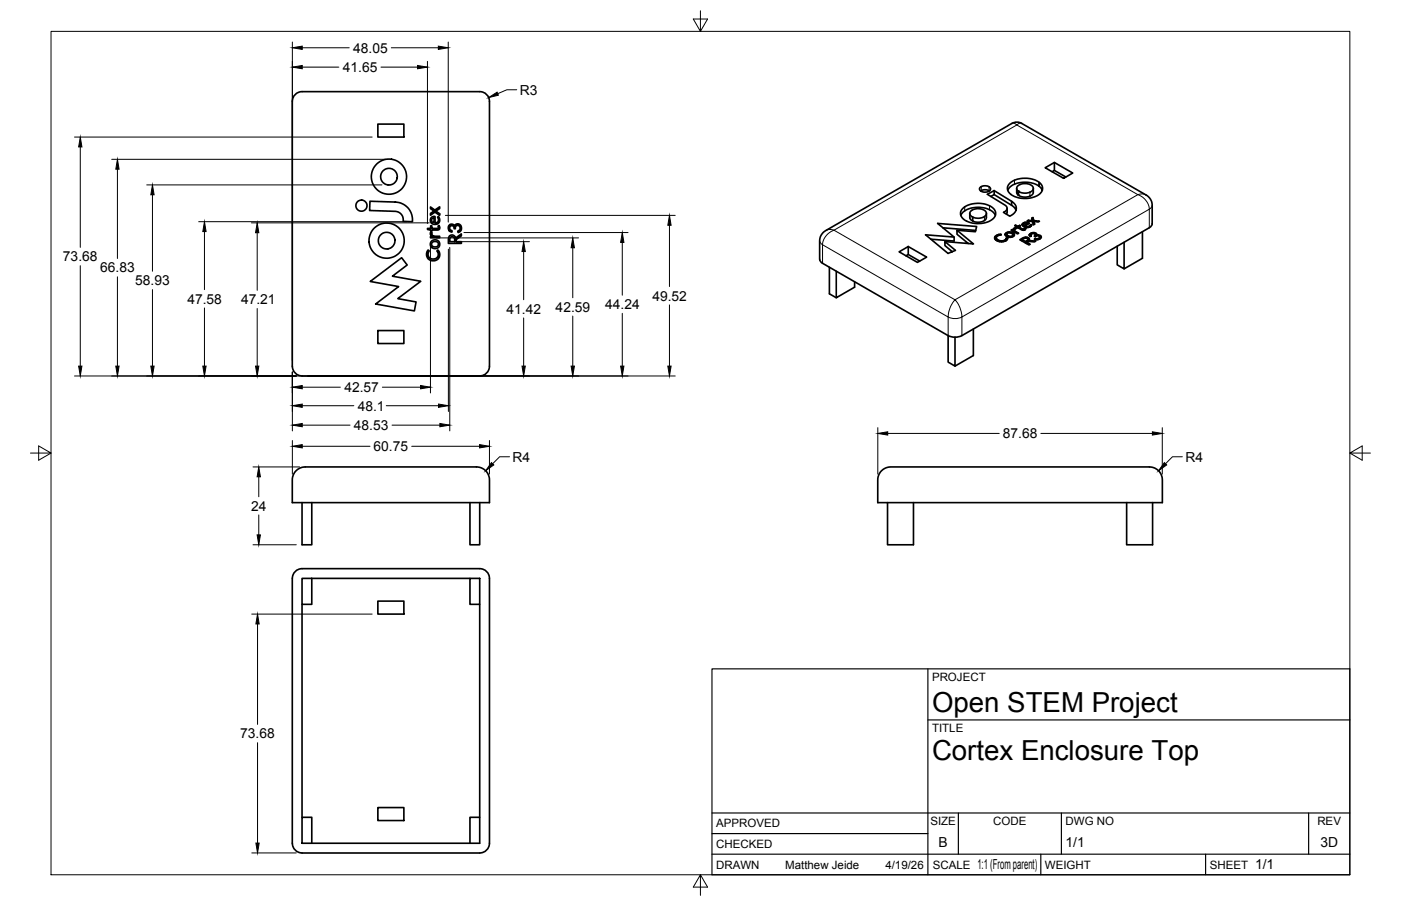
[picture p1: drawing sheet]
<svg xmlns="http://www.w3.org/2000/svg" width="432mm" height="279mm" viewBox="0 0 432 279" stroke-linecap="round" stroke-linejoin="round" font-family="sans-serif">
<!-- layer: Visible -->
<g fill="none" stroke="#000" stroke-width=".51">
<path d="M91.2 28.9l1.9-.6h54.8a2.99 2.99 0 0 1 3 3v81.6a3 3 0 0 1-3.1 3.1l-54.7-.1a3 3 0 0 1-3-3v-81.6a2.99 2.99 0 0 1 1.1-2.4zM116.5 38.3h8v4h-8zM302 57.9a2.09 2.09 0 0 1 3.3 .4 1.98 1.98 0 0 1-3.4 0zM302.3 58.9a2.56 2.56 0 0 1 2.6 0M306.4 58.8v1.2l-1 .6M306.4 58.8l-2.1 1.1 5.4 3.3a1.19 1.19 0 0 1 .7 1.3 1.19 1.19 0 0 1-1.1 1l1.9 1.2a2.43 2.43 0 0 0 2-2.1 2.43 2.43 0 0 0-1.4-2.5v1.2l.7 .5 .6 1M306.4 58.8l5.4 3.3M310.6 58.7a6.4 6.4 0 0 1 7.1-2.3l1.4 .4 1.2 .7v-1.3a7.6 7.6 0 0 0-9.5 .8 2.38 2.38 0 0 0 1.5 3.4 7.6 7.6 0 0 0 8.7-1.3 2.12 2.12 0 0 0-.7-2.9v1.3l.9 1.2M313.4 58.1v1.4l.5 .7v-1.2a1.19 1.19 0 0 1-.5-1.4 1.19 1.19 0 0 1 1.2-.8 3 3 0 0 1 3.9 1.2 2.71 2.71 0 0 1-3.7 1.4l-.9-.4v1.2a3.3 3.3 0 0 0 4.6-.7v-1.4M322.1 51.7l2.9-1.6 5.6 3.3-2.8 1.6zM325 50.1v2.5l-.7 .4M325 52.6l3.5 2"/>
<path d="M114 62.1l7.9 .2a5.4 5.4 0 0 1 5.2 6.1l-2.8-.1a2.64 2.64 0 0 0-2.5-3.1l-7.9-.3zM131.8 70.4h.9v-.8h.4v.8h1.8l.2-.3-.1-.3 .3-.2a.78 .78 0 0 1 .3 .8 .78 .78 0 0 1-.8 .6h-1.7v.4h-.3l-.1-.5-.9-.1zM132 77.1a.57 .57 0 0 1 0 1 1.58 1.58 0 0 0 2 1.8 1.58 1.58 0 0 0 .7-2.6l.2-.2a2.01 2.01 0 0 1-.1 2.8 2.01 2.01 0 0 1-2.7 0 2.01 2.01 0 0 1-.1-2.8zM132.7 63.8l1.3 1 1.5-1v.5l-1.2 .8 1.2 .8v.5l-1.5-1-1.3 1v-.6l1.1-.7-1.1-.8zM132.7 71.6l.4 .1v.7l.4 .3 2 .2v.4h-2.8v-.3l.5-.1-.5-.6zM133 67.1l1-.3 .1 1.9a1.09 1.09 0 0 0 1-.6 1.09 1.09 0 0 0-.2-1.2l.2-.1a1.42 1.42 0 0 1-.7 2.4 1.42 1.42 0 0 1-1.6-2zM133.1 67.5l.7-.3v1.5a.8 .8 0 0 1-.7-1.2zM133.3 74.7l.4-.2a.95 .95 0 0 1 1.4 .8 .95 .95 0 0 1-1.5 .8 .81 .81 0 0 1-.6-.6 .81 .81 0 0 1 .3-.8zM138.4 69.4a.98 .98 0 0 1 1.7 .4 1.18 1.18 0 0 1 1.6-.6 1.18 1.18 0 0 1 .5 1.7l-1 .8a.59 .59 0 0 1 .5-.9 .79 .79 0 0 0-.4-1.2 .79 .79 0 0 0-1 .9h-.3a.76 .76 0 0 0-.7-.9 .76 .76 0 0 0-.8 .8 .76 .76 0 0 0 .8 .7v.5a1.33 1.33 0 0 1-.9-2.2zM138.5 72.8a1.14 1.14 0 0 1 1.2-.3 1.14 1.14 0 0 1 .7 .9l1.8-1.3-.1 .7-1.6 1.3v.4h1.7v.6h-4v-1.5zM138.8 73.2a.79 .79 0 0 1 1-.1 .79 .79 0 0 1 .3 .9v.5h-1.5zM277.1 77.7l2.8-1.7 5.7 3.3-2.8 1.6z"/>
<path d="M279.9 76v2.5l3.6 2M279.9 78.5l-.7 .4M290.6 70.3l10.1 .8M291.2 74.5l8.8 .7-5-4.2v1.2l3.4 2.9M294.1 73.1l-8.8-.7 6.9 5.7 2.3-.9-3.3-2.7v1.2l2.3 1.9M295 71l5.6 .5 .4-1.6-12-1 5.1 4.2v1.2l-7.2-.5M296.1 66.4a5 5 0 0 1 4.9-2.5 5.6 5.6 0 0 1 5.8 2.5M296.7 64.3a7.6 7.6 0 0 1 9.8 .4 2.31 2.31 0 0 1-1.3 3.4 7.7 7.7 0 0 1-8.8-1.1 2 2 0 0 1 .3-2.7zM298.9 65.8v1.6l.9 .8M299.8 67h.1M304 65.8v1.3a2.87 2.87 0 0 1-3.8 1.2l-.4-.1v-1.2a3.2 3.2 0 0 0 4.2-1 2.38 2.38 0 0 0-3.2-1.6 1.51 1.51 0 0 0-1.7 2l.7 .6M306.4 60l5.4 3.3"/>
<path d="M306.7 72.9v.9M306.9 72.7l1.6-.5v.2l-.2 .1a.85 .85 0 0 0-1 .3 .85 .85 0 0 0 .1 1 1.89 1.89 0 0 0 2.9-.4h.3a2.35 2.35 0 0 1-3.7 .6l-.4-.6zM307 73.3v.8M307 73.9l-.1 .1M307.2 72.6v.4M307.2 73.7v.5M307.6 74v.4M307.8 72.3v.3M308.1 74.2v.3M308.5 72.2v.3M308.5 72.4h.1M308.7 74.3v.3"/>
<path d="M309.2 74.2v.3M309.7 74.1v.3M309.9 72v.6M309.9 73.9v.4M310 71.9a1.71 1.71 0 0 1 2.7 .6 1.68 1.68 0 0 1-2.9-.3zM310 73.8v.4M310.1 73.5v.7M310.2 73.4v.7M310.2 71.8v1.1v-.6l.1 .2M310.2 72.3a1.1 1.1 0 0 1 1.1-.5 1.1 1.1 0 0 1 .9 .8l-.2 .5M310.3 73.4v.7M310.4 64.2l-.2 1.9"/>
<path d="M310.6 73.4v.2M310.6 72.7l-.3-.2v.4M310.7 71.6v.2M311 72.9l-.4-.2v.4M311.2 71.5v.3M311.3 72.9h-.3v.3M311.6 71l.3-.2 .5 .2a.43 .43 0 0 1 .1-.6 .43 .43 0 0 1 .6 .1l-.4 .3-.1 .3 1.4 .8-.4 .2zM311.7 73.2v-.3h-.4v.3M311.7 71.6v.3M311.9 70.8v.4M312 72.8l-.3 .1M312 70.9v.3"/>
<path d="M312.2 71.8v.5M312.2 72.4v.6M312.3 70.7v.1M312.4 71v.4M312.5 70.4v1.1M312.5 72.1v.6M312.6 70.9v.6M312.7 70.3v.4M312.7 71.2v.4M312.8 69.5l.9 .3 .6-.3 .2 .1-.5 .4 1.3 .7 .5-.2h.3v.2a.93 .93 0 0 1-1.3 .2l-1.2-.7h-.5l.3-.2zM312.8 69.5v.1M312.9 70.3v.3"/>
<path d="M313 69.4v.3M313.1 70.5h.1M313.4 70v.3M313.7 69.8v.4M314 70v.4M314.3 69.5v.3M314.3 73.9l.8-.4a1.2 1.2 0 0 1 1.2-.5 1.2 1.2 0 0 1 .9 1l-.2 .2 2.2 .2-.4 .2-2-.2-.5 .3 1.2 .6-.4 .2zM315 73.9l1.1 .6M315.1 73.5v.3M315.1 69v.5M315.2 70.7v.3M315.3 68.9l.7-.4 1.2 .3-1.3 .9 .5 .2 .7-.1 .6-.5h.3a1.63 1.63 0 0 1-1.5 .8 1.63 1.63 0 0 1-1.5-.9z"/>
<path d="M315.4 70.7v.3M315.4 68.7v1.1v-.6l.3 .3M315.6 70.7v.3M315.6 73.2v.3M315.8 70.5l-.1 .5M315.8 68.6v.2M315.9 70.5v.4M315.9 69.7v.3M316.1 73.1v.3M316.3 68.5v.3M316.3 69.8v.3M316.3 74.7v.4"/>
<path d="M316.5 74.3l-.4 .2v.4M316.5 68.1l.4-.2 1.4 .2-.3-.8 .4-.2 .2 .9 1.8 .2-.4 .3-1.4-.2 .3 .8-.4 .2-.3-1zM316.5 73.2v.3M316.6 69.9v.2M316.7 74.1l-.2 .5M316.7 68.6v.3M316.8 69.2a.73 .73 0 0 0-.7-.4 .73 .73 0 0 0-.7 .4M316.8 68.9l-1.1 .6v.4M316.8 73.9v.5l-.2-.8a1.37 1.37 0 0 0-1.6 .3v.4M316.8 73.9l-.1 .5M316.9 73.3v1.1M316.9 67.9v.3"/>
<path d="M317 69.9v.2M317 74.2v.2M317.2 68.8v.1M317.2 73.5v.5M317.2 72.4v.1M317.3 69.7v.3M317.3 73.7v.1M317.4 72.2a1.22 1.22 0 0 1 2.1 .2l-.1 .2a.88 .88 0 0 1 1-.1 .88 .88 0 0 1 .4 .9l-.1 .1a1.92 1.92 0 0 1-1.9 .3l.1-.1a1.41 1.41 0 0 0 1.6-.7l-.6-.3-.9 .3-.3-.2a.49 .49 0 0 0 .3-.7 .49 .49 0 0 0-.8 0l-.5 .2 .1 .5a.39 .39 0 0 1-.5-.1 .39 .39 0 0 1 .1-.5zM317.4 72.2v.6M317.5 69.6v.3M317.6 69.4v.5M317.7 69.3v.5"/>
<path d="M317.7 72v.9M317.7 72.6v.3M317.8 69.3v.4M318 69.3v.1M318 67.3v.2M318.1 71.8v.3M318.3 68.1v.5M318.4 67.1l.2 1.9M318.4 68.3l-.1 .1M318.5 71.7v.3M318.6 68v1.3M318.9 69v.1"/>
<path d="M318.9 71.8v.3M318.9 73.7v.1M319 73.6v.2M319 72.6v.3M319 73.6v.3M319.1 72.4v.5M319.2 73.6v.3M319.2 71.9v1M319.4 72.6v.2M319.4 73.6v.3M319.4 72.1v.4M319.5 72.2v.1"/>
<path d="M319.6 73.6v.3M319.9 73.6v.3M320 72.5v.2M320.2 73.5v.3M320.4 73.3v.4M320.5 73.1v.6M320.6 72.6v1M320.9 72.9v.4M346.5 74.7v8.2l-2.2-1.2v-5.8M352.1 71.5v8.2l-5.6 3.2M355.1 69l-.2 .7-.7 .5-57.7 33.3-1.2 .4-1.3 .1-1.8-.5M355.1 69l-.1-6.3-.5-1.4-1-1-38.6-22.2-1.5-.4-1.5 .4-57.3 33-1.2 1-.6 .9-.2 1.3v5.7l.5 .9 39.1 22.6"/>
<path d="M114.1 86.8l9.7-7.3 1.7 2.2-4.6 3.5 8.8 1.5-7.1 5.4 5.6 1-.5 2.8-11.9-2.2 7.1-5.3zM255.6 82.4v8.2l2.1 1.2M257.7 83.7v8.1l5.7-3.2v-1.7M116.5 101.9h8v4h-8zM292.2 103.5v8.2l2.1 1.2v-8.9M300 101.5v8.1l-5.7 3.3M91.2 145.2a4 4 0 0 1 2.9-1.2h52.8a4 4 0 0 1 4 4v7h-60.8v-7.5l.4-1.3zM93.1 155v13h3v-13M144.8 155v13h3v-13M271.7 145.2a4 4 0 0 1 2.8-1.2h79.7a4 4 0 0 1 4 4v7h-87.7l.1-7.5 .4-1.3zM273.5 155v13h8v-13M347.2 155v13h8v-13"/>
<path d="M91.2 176l1.9-.6h54.8a2.99 2.99 0 0 1 3 3v81.6a3 3 0 0 1-3.1 3.1l-54.7-.1a2.99 2.99 0 0 1-3-3v-81.6a2.99 2.99 0 0 1 1.1-2.4zM93.1 178.4h3v8h-3zM96.1 178.4h48.7M144.8 178.4h3v8h-3zM93.1 186.4v65.7M116.5 185.4h8v4h-8zM147.8 186.4v65.7M93.1 252.1h3v8h-3zM116.5 249h8v4h-8zM96.1 260.1h51.7v-8h-3v8"/>
<circle cx="119.9" cy="54.5" r="2.56"/>
<circle cx="119.9" cy="54.5" r="5.4"/>
<circle cx="111.4" cy="63.4" r="1.72"/>
<circle cx="119.2" cy="74.2" r="2.56"/>
<circle cx="119.2" cy="74.2" r="5.4"/>
<circle cx="134.1" cy="75.4" r="1.43"/>
</g>
<g fill="#000">
<circle cx="119.5" cy="57" r=".25"/>
<circle cx="313.9" cy="59" r=".25"/>
<circle cx="119.4" cy="76.8" r=".25"/>
<circle cx="313.9" cy="60.2" r=".25"/>
</g>
<!-- layer: Visible Narrow -->
<g fill="none" stroke="#000" stroke-width=".31">
<path d="M311.9 38.1a1.3 1.3 0 0 1 1.5 .4 1.3 1.3 0 0 1 1.5-.4M302.4 57.6v1.2M304.8 57.6v1.2M312.7 55.6v1.2M317.4 59.3v1.2M252.6 74.2l.3 .7 .6 .6M253.5 75.5l38.7 22.3a8.2 8.2 0 0 1 2.1-5.3l-37.3-21.5a5.3 5.3 0 0 0-3.5 4.5v5.7M297.3 63.8v1.2M303.4 66.8v1.2M305 63.5v1.2M309.6 65.3v.4M311.8 70.9v.2"/>
<path d="M316.9 67.9v.3M317 67.9v.3M317.3 74.2v.3M317.6 69.4v.5M317.8 72.7v.1M353.2 60.1a2.95 2.95 0 0 0-2.5-.1l-37.3-21.5-56.4 32.5a2.95 2.95 0 0 0-2.4 .1M355.1 63.3l-.2 .6-.7 .6v5.7M294.3 92.5l56.4-32.5a5.3 5.3 0 0 1 3.5 4.5l-57.7 33.3a8.2 8.2 0 0 0-2.2-5.3zM292.2 103.5v-5.7l1.2 .4h1.3l1.8-.4v5.7"/>
</g>
<!-- layer: Border -->
<path d="M15.7 9.7h400.3v260.1h-400.3zM215.9 3.3v6.4l-2.2-3.8h4.4l-2.2 3.8M9.4 139.7h6.3l-3.8-2.2v4.4l3.8-2.2M416 139.7l3.8 2.2v-4.4l-3.8 2.2h6.4M215.9 269.8l2.2 3.8h-4.4l2.2-3.8v6.3" fill="none" stroke="#000" stroke-width=".31"/>
<!-- layer: Titleblock -->
<path d="M219.4 206.3h196.6v63.5h-196.6zM286 206.3v63.5M286 222h130M219.4 257.1h66.6M219.4 250.7h196.6M295.4 250.7v12.7M327.1 250.7v12.7M403.3 250.7v12.7M219.4 263.4h196.6M320.8 263.4v6.4M371.6 263.4v6.4" fill="none" stroke="#000" stroke-width=".36"/>
<!-- layer: FD_Dimensions -->
<g fill="none" stroke="#000" stroke-width=".31">
<path d="M90.1 13v98.2M93.2 14.7h14.4M120.6 14.7h14.5M131.7 18.9v50M138.2 13v55.5M93.2 20.7h11.2M117.4 20.7h11.3M159.3 27.7h-3.1l-2.8 1.2M23 42.3h91.7M24.7 45.3v31M34.4 49.1h84.5M36.2 52.2v27.5"/>
<path d="M45.2 57h72.5M47 60.1v23.6M61.2 68.4h64.1M63 71.4v17.9M77.5 68.7h54.8M79.3 71.8v17.7M132.7 75.1v46.1M134.5 73.4h43.8M137.3 66.4h70.8M138.2 76.8v50.1M138.6 76.3v56.6M140.4 74.5h22.8"/>
<path d="M143 71.7h50.6M161.4 77.6v14.8M176.5 76.4v15.4M191.8 74.8v16.2M206.3 69.5v18.9M24.7 81.9v31M36.2 85.4v27.5M47 89.3v23.6M63 95v17.9M79.3 95.1v17.8M161.4 98v14.9M176.5 97.5v15.4"/>
<path d="M191.8 96.6v16.3M206.3 94v18.9M23 116h185.1M90.1 114.7v18.2M93.2 119.4h11.7M117.9 119.4h11.7M90.1 135.8v10.4M93.2 137.6h20.8M93.2 131.1h14.7M93.2 125.1h15.9M119 125.1h16.1M120.8 131.1h14.8"/>
<path d="M126.9 137.6h20.9M150.9 135.8v10.4M270.6 131.9v14.3M273.6 133.7h34.4M320.8 133.7h34.4M358.2 131.9v14.3M78 144h14.3M79.8 147v6.2M79.8 158.8v6.2M157 140.9h-3l-2.2 2.1M364.4 140.9h-3l-2.2 2.1M78 168h13.3"/>
<path d="M77.6 189.4h37.1M79.4 192.4v31M79.4 229v31M77.6 263h13.7"/>
</g>
<g fill="#000" stroke="#000" stroke-width=".31">
<path d="M90.1 14.7l3.1-.5v1zM135.1 14.2l3.1 .5-3.1 .5zM90.1 20.7l3.1-.5v1zM128.7 20.2l3 .5-3 .5zM150.6 30.1l2.6-1.7 .4 1zM24.7 42.3l.6 3h-1.1zM36.2 49.1l.5 3.1h-1zM47 57l.5 3.1h-1zM63 68.4l.5 3h-1zM79.3 68.7l.5 3.1h-1zM161.4 74.5l.5 3.1h-1zM176.5 73.4l.5 3h-1z"/>
<path d="M191.8 71.7l.5 3.1h-1zM206.3 66.4l.5 3.1h-1zM24.2 112.9h1.1l-.6 3.1zM35.7 112.9h1l-.5 3.1zM46.5 112.9h1l-.5 3.1zM62.5 112.9h1l-.5 3.1zM78.8 112.9h1l-.5 3.1zM90.1 119.4l3.1-.5v1zM129.6 118.9l3.1 .5-3.1 .5zM160.9 112.9h1l-.5 3.1zM176 112.9h1l-.5 3.1zM191.3 112.9h1l-.5 3.1z"/>
<path d="M205.8 112.9h1l-.5 3.1zM90.1 137.6l3.1-.5v1zM90.1 131.1l3.1-.5v1zM90.1 125.1l3.1-.5v1zM135.1 124.6l3.1 .5-3.1 .5zM135.6 130.6l3 .5-3 .5zM147.8 137.1l3.1 .5-3.1 .5zM270.6 133.7l3-.5v1zM355.2 133.2l3 .5-3 .5zM79.8 144l.5 3h-1.1zM151.5 142.7l.7 .7-2.5 1.8zM358.9 142.7l.7 .7-2.5 1.8z"/>
<path d="M79.2 165h1.1l-.5 3zM79.4 189.4l.5 3h-1zM78.9 260h1l-.5 3z"/>
</g>
<g font-size="8.5">
<text x="287.3" y="219.5">Open STEM Project</text>
<text x="287.3" y="234.5">Cortex Enclosure Top</text>
</g>
<g font-size="4.3">
<text x="108.9" y="16.2">48.05</text>
<text x="105.7" y="22.2">41.65</text>
<text x="160.2" y="29.2">R3</text>
<text x="19.4" y="80.6">73.68</text>
<text x="30.9" y="84">66.83</text>
<text x="41.7" y="88">58.93</text>
<text x="57.8" y="93.7">47.58</text>
<text x="74.3" y="93.9">47.21</text>
<text x="186.5" y="95.4">44.24</text>
<text x="201.1" y="92.7">49.52</text>
<text x="156.1" y="96.8">41.42</text>
<text x="171.3" y="96.1">42.59</text>
<text x="106.1" y="120.9">42.57</text>
<text x="110.3" y="126.6">48.1</text>
<text x="109.1" y="132.6">48.53</text>
<text x="309.1" y="135.2">87.68</text>
<text x="115.1" y="139.1">60.75</text>
<text x="158" y="142.4">R4</text>
<text x="365.4" y="142.4">R4</text>
<text x="77.4" y="157.5">24</text>
<text x="74" y="227.7">73.68</text>
<text x="289.3" y="261.2">B</text>
<text x="328.4" y="261.2">1/1</text>
<text x="407" y="261.2">3D</text>
<text x="301.2" y="268.1">1:1 (From parent)</text>
<text x="386.8" y="268.1">1/1</text>
</g>
<g font-size="3.5">
<text x="287.3" y="210.1">PROJECT</text>
<text x="287.3" y="225.8">TITLE</text>
<text x="220.7" y="255.2">APPROVED</text>
<text x="286.7" y="254.5">SIZE</text>
<text x="306.1" y="254.5">CODE</text>
<text x="328.4" y="254.5">DWG NO</text>
<text x="406" y="254.5">REV</text>
<text x="220.7" y="261.5">CHECKED</text>
<text x="220.7" y="267.9">DRAWN</text>
<text x="242" y="267.9">Matthew Jeide</text>
<text x="272.9" y="267.9">4/19/26</text>
<text x="287.5" y="267.9">SCALE</text>
<text x="322.1" y="267.9">WEIGHT</text>
<text x="372.9" y="267.9">SHEET</text>
</g>
</svg>
